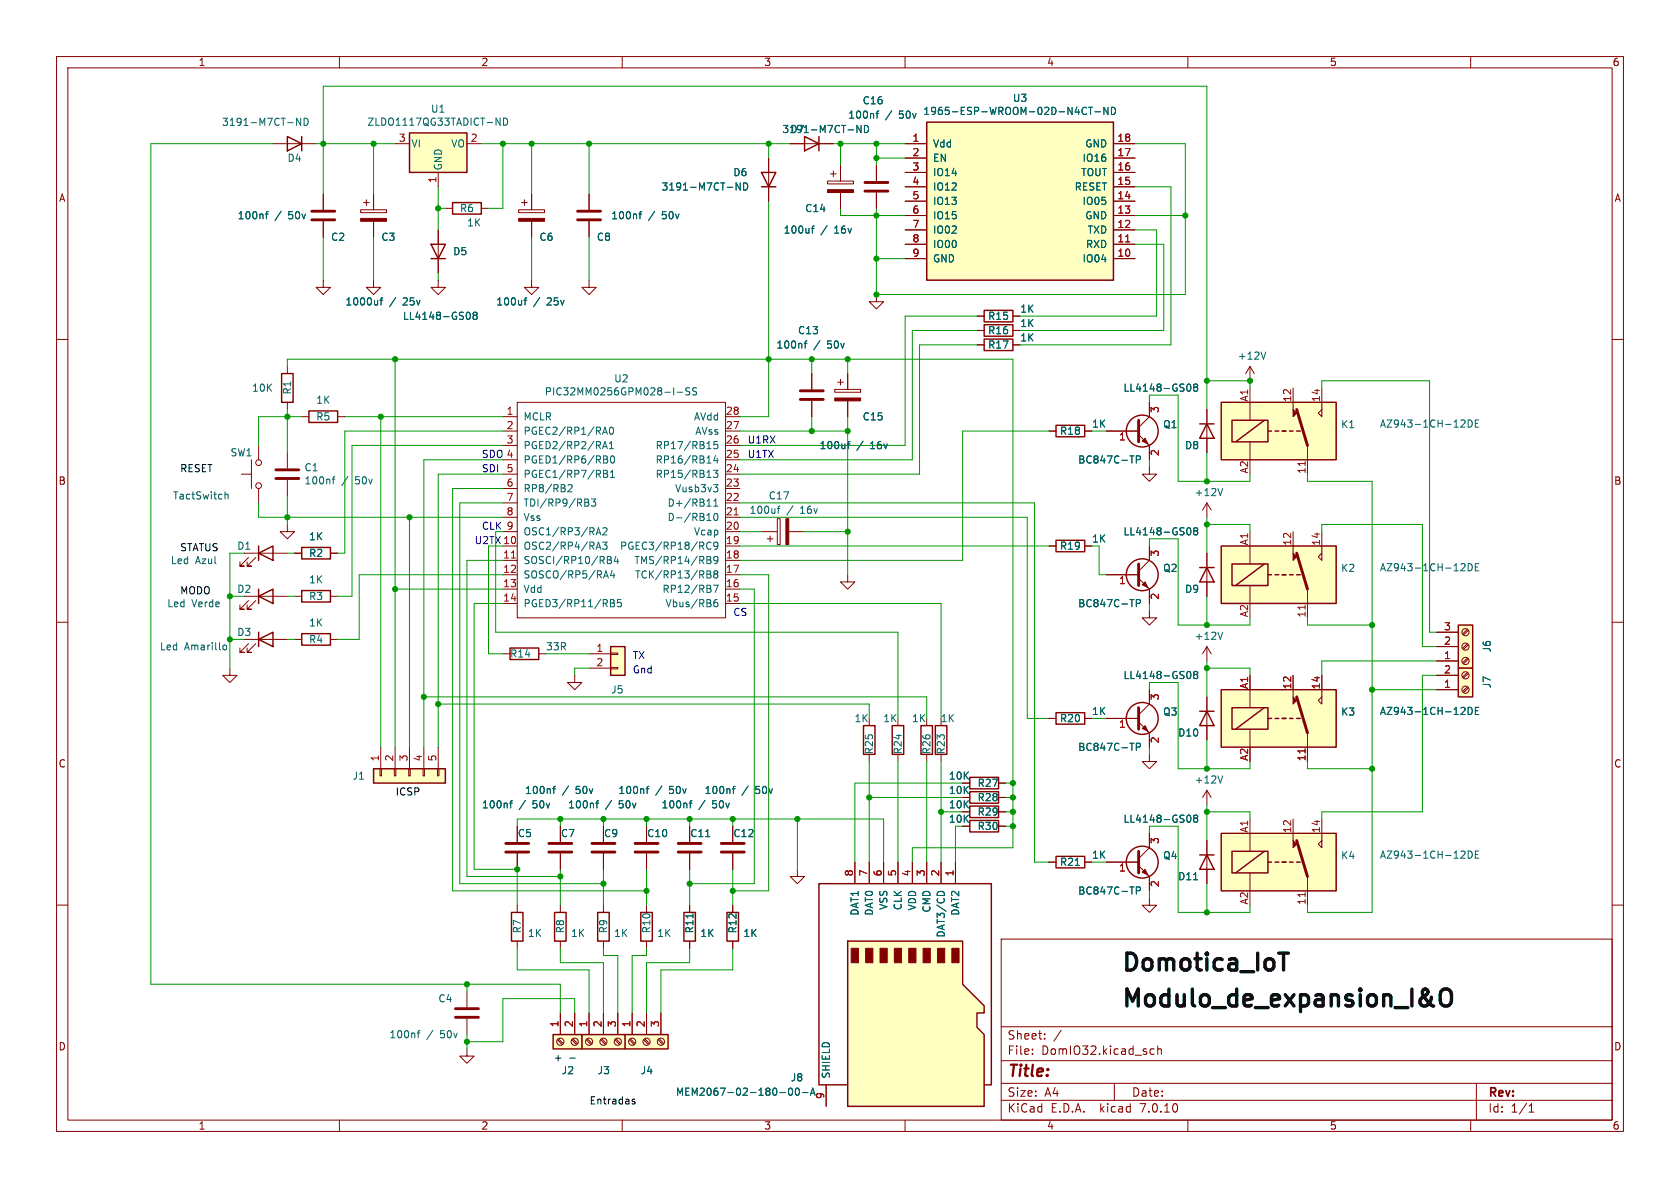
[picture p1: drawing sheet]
<svg xmlns="http://www.w3.org/2000/svg" width="297mm" height="210mm" viewBox="0 0 297 210" stroke-linecap="round" stroke-linejoin="round" font-family="sans-serif">
<g fill="none" stroke="#840000" stroke-width=".18">
<path d="M10 10h277v190h-277zM12 12h273v186h-273zM60 10v2M110 10v2M160 10v2M210 10v2M260 10v2M48.3 25.4h7.6M57.1 34.3v2.8M57.1 39.1v2.8M63.8 37.1h4.5v.5h-4.5zM64.3 35.8h1"/>
<path d="M64.8 35.3v1M66 34.3v2.8M66 39.1v2.8M69.8 25.4h2.6M77.5 30.5v2.5M78.7 36.8h1.3M82.5 25.4h2.6M85.1 36.8h1.3M91.7 37.1h4.6v.5h-4.6zM92.2 35.8h1M92.7 35.3v1M94 34.3v2.8"/>
<path d="M94 39.1v2.8M104.1 34.3v2.8M104.1 39.1v2.8M135.9 27.9v7.7M139.7 25.4h7.6M146.3 32h4.6v.5h-4.6zM146.8 30.7h1M147.3 30.2v1M148.6 29.2v2.8M148.6 34v2.8M154.9 29.2v2.8M154.9 34v2.8"/>
<path d="M160 25.4h3.8M160 38.1h3.8M160 35.6h3.8M160 33h3.8M160 30.5h3.8M160 27.9h3.8M196.8 25.4h3.9M196.8 38.1h3.9M196.8 35.6h3.9M196.8 33h3.9M196.8 30.5h3.9M196.8 27.9h3.9"/>
<path d="M10 60h2M57.1 49.5v1.3h1.3l-1.3 1.3-1.2-1.3h1.2M66 49.5v1.3h1.3l-1.3 1.3-1.2-1.3h1.2M77.5 49.5v1.3h1.2l-1.2 1.3-1.3-1.3h1.3M77.5 40.6v7.7M94 49.5v1.3h1.2l-1.2 1.3-1.3-1.3h1.3M104.1 49.5v1.3h1.3l-1.3 1.3-1.2-1.3h1.2M154.9 52.1v1.2h1.3l-1.3 1.3-1.2-1.3h1.2M160 45.7h3.8M160 43.2h3.8M160 40.6h3.8M172.7 55.9h1.3"/>
<path d="M172.7 58.4h1.3M179.1 55.9h1.2M179.1 58.4h1.2M196.8 45.7h3.9M196.8 43.2h3.9M196.8 40.6h3.9M285 60h2M45.7 78.7v2.6M50.8 64.8v1.2M50.8 71.1v1.3M53.3 73.7h1.3M59.7 73.7h1.3"/>
<path d="M88.9 76.2h2.5M88.9 73.7h2.5M88.9 78.7h2.5M91.4 71.1h36.9v38.1h-36.9zM128.3 76.2h2.5M128.3 73.7h2.5M128.3 78.7h2.5M143.5 66v2.8M143.5 70.9v2.8M147.6 68.8h4.5v.5h-4.5zM148.1 67.6h1M148.6 67.1v1"/>
<path d="M149.9 66v2.8M149.9 70.9v2.8M172.7 61h1.3M179.1 61h1.2M185.4 76.2h1.3M191.8 76.2h1.2M195.6 76.2h5.7M201.3 76.8l1.9 1.9v2.6M203.2 71.1v2.6l-1.9 1.9M213.4 72.4v7.6M221 64.8l-.8 1.2M221 64.8v2.5"/>
<path d="M221 68.6v5.7M221 78.1v3.2M221 64.8l.7 1.2M228.6 68.6v3.8M231.1 78.7v5.1M233.7 72.4v1.3l-.7-.7zM233.7 68.6v3.8M42.7 83.8h1.7M43.2 97.8h7.6M43.9 98.6l-1.5 1.5h.8h-.8v-.8M44.4 81.3v5.1M45.2 98.6l-1.5 1.5h.7h-.7v-.8"/>
<path d="M45.7 86.4v2.5M50.8 92.7v1.3h1.3l-1.3 1.3-1.3-1.3h1.3M50.8 80v2.8M50.8 84.8v2.8M52.1 97.8h1.2M58.4 97.8h1.3M88.9 96.5h2.5M88.9 83.8h2.5M88.9 99.1h2.5M88.9 94h2.5M88.9 91.4h2.5M88.9 88.9h2.5"/>
<path d="M88.9 86.4h2.5M88.9 81.3h2.5M128.3 96.5h2.5M128.3 83.8h2.5M128.3 99.1h2.5M128.3 94h2.5M128.3 91.4h2.5M128.3 88.9h2.5M128.3 86.4h2.5M128.3 81.3h2.5M134.6 94h2.8M135.6 95.3h1.1"/>
<path d="M136.1 94.7v1.1M137.4 91.7h.5v4.6h-.5zM139.4 94h2.8M185.4 96.5h1.3M191.8 96.5h1.2M203.2 82.6v1.2h1.3l-1.3 1.3-1.3-1.3h1.3M203.2 96.5v2.6l-1.9 1.9M213.4 88.9l-.8 1.3M213.4 88.9v2.5M213.4 97.8v7.6M213.4 88.9l.7 1.3M221 94v5.7"/>
<path d="M228.6 94v3.8M233.7 97.8v1.3l-.7-.7zM233.7 94v3.8M10 110h2M40.6 118.1v1.3h1.3l-1.3 1.3-1.2-1.3h1.2M43.2 105.4h7.6M43.2 113h7.6M43.9 113.8l-1.5 1.5h.8h-.8v-.7M43.9 106.2l-1.5 1.5h.8h-.8v-.8M45.2 113.8l-1.5 1.5h.7h-.7v-.7M45.2 106.2l-1.5 1.5h.7h-.7v-.8M52.1 105.4h1.2"/>
<path d="M52.1 113h1.2M58.4 105.4h1.3M58.4 113h1.3M88.9 101.6h2.5M88.9 115.6h1.3M88.9 104.1h2.5M88.9 106.7h2.5M95.2 115.6h1.3M128.3 101.6h2.5M128.3 104.1h2.5M128.3 106.7h2.5M195.6 101.6h5.7"/>
<path d="M201.3 102.2l1.9 1.9v2.6M203.2 108v1.2h1.3l-1.3 1.3-1.3-1.3h1.3M213.4 114.3v2.5M213.4 114.3l-.8 1.3M213.4 114.3l.7 1.3M221 103.5v3.2M221 119.4v5.7M228.6 119.4v3.8M231.1 104.1v5.1M233.7 119.4v3.8M254 116.8h3.8M254 114.3h3.8"/>
<path d="M254 111.8h3.8M254 119.4h3.8M259.4 111.3l-.9 .8M259.4 113.8l-.9 .8M259.4 116.3l-.9 .9M259.4 118.9l-.9 .8M259.6 111.4l-.9 .9M259.6 114l-.9 .8M259.6 116.5l-.9 .8M259.6 119l-.9 .9M285 110h2M170.2 138.4h1.2"/>
<path d="M176.5 138.4h1.3M185.4 127h1.3M191.8 127h1.2M195.6 127h5.7M201.3 127.6l1.9 1.9v2.6M203.2 133.4v1.2h1.3l-1.3 1.3-1.3-1.3h1.3M203.2 121.9v2.6l-1.9 1.9M213.4 123.2v7.6M213.4 139.7v2.5M213.4 139.7l-.8 1.3M213.4 139.7l.7 1.3M221 128.9v3.2"/>
<path d="M231.1 129.5v5.1M233.7 123.2v1.3l-.7-.7zM254 121.9h3.8M259.4 121.4l-.9 .9M259.6 121.6l-.9 .8M10 160h2M170.2 143.5h1.2M170.2 146.1h1.2M170.2 141h1.2M176.5 143.5h1.3M176.5 146.1h1.3M176.5 141h1.3"/>
<path d="M185.4 152.4h1.3M191.8 152.4h1.2M195.6 152.4h5.7M201.3 153l1.9 1.9v2.6M203.2 158.8v1.2h1.3l-1.3 1.3-1.3-1.3h1.3M203.2 147.3v2.6l-1.9 1.9M213.4 148.6v7.6M221 144.8v5.7M221 154.3v3.2M228.6 144.8v3.8M231.1 154.9v5.1M233 149.2l.7-.6v1.3z"/>
<path d="M233.7 144.8v3.8M285 160h2M82.5 175.3v2.8M177 166h108v32h-108zM60 198v2M82.5 185.4v1.3h1.3l-1.3 1.3-1.2-1.3h1.2M82.5 180.1v2.8M110 198v2M160 198v2M177 194.5h108M177 191.5h108M177 187.5h108"/>
<path d="M177 181.5h108M182.5 186.3v.1M182.5 185.5v.1M184.7 183.6v.1M184.7 182.8v.1M187.6 182.1l-1.3 2M197 191.5v3M203.5 186.3h.5M203.5 185.5h.5M204.7 185.5l.2-.1 .3 .1 .1 .9M204.7 184.9v1.5M210 198v2"/>
<path d="M260 198v2M261 191.5v6.5M270.3 196.6h.9M270.3 195.5l.4-.4v1.5"/>
<circle cx="45.7" cy="85.9" r=".51"/>
<circle cx="45.7" cy="81.8" r=".51"/>
<circle cx="259.1" cy="116.8" r=".63"/>
<circle cx="259.1" cy="119.4" r=".63"/>
<circle cx="259.1" cy="111.8" r=".63"/>
<circle cx="259.1" cy="114.3" r=".63"/>
<circle cx="259.1" cy="121.9" r=".63"/>
</g>
<g fill="none" stroke="#840000" stroke-width=".51">
<path d="M55.1 38.9h4.1M55.1 37.3h4.1M102.1 38.9h4.1M102.1 37.3h4.1M152.9 33.8h4.1M152.9 32.3h4.1M141.5 70.6h4M141.5 69.1h4M201.3 74.3v3.8M229.2 72.4l1.9 6.3M48.8 84.6h4M48.8 83.1h4"/>
<path d="M201.3 99.7v3.8M229.2 97.8l1.9 6.3M201.3 125.1v3.8M229.2 123.2l1.9 6.3M201.3 150.5v3.8M229.2 148.6l1.9 6.3M80.5 178.3h4.1M80.5 179.8h4.1"/>
</g>
<g fill="none" stroke="#006464" stroke-width=".18">
<path d="M155.4 19.6l-.3 .2v1.1M191.5 19h.3l.3 .1M192.4 19h.8M192.8 19v1.2M193.6 19.8h1M195.9 19v1.2l-.7-1.2v1.2M196.5 19a.64 .64 0 0 1 .7 .6 .64 .64 0 0 1-.7 .6zM46.9 37.8h.5M47.4 37.4l-.3 .2v1.1M53.2 20.9v1.3l-.8-1.3v1.3M53.8 20.9a.64 .64 0 0 1 .7 .6 .64 .64 0 0 1-.7 .7zM87.7 20.9l.7 1.2v-1.2"/>
<path d="M89 20.9a.64 .64 0 0 1 .8 .6 .64 .64 0 0 1-.8 .6zM113 37.8h.4M113.4 37.4l-.3 .2v1.1M130.9 32.3v1.3l-.8-1.3v1.3M131.5 32.3a.64 .64 0 0 1 .7 .7 .64 .64 0 0 1-.7 .6zM143.9 39.9l-.3 .2v1.1M152.2 22.2v1.2l-.7-1.2v1.2M152.8 22.2a.64 .64 0 0 1 .8 .6 .64 .64 0 0 1-.8 .6zM154.9 20.1h.5M192.1 20.1l-.3 .1h-.3M67.2 53.1h.5M67.7 52.6l-.3 .2v1.1"/>
<path d="M82.6 55.3l.1-.1a.68 .68 0 0 1 .5 .6 .68 .68 0 0 1-.5 .7l-.1-.1M83.9 55.7l-.3-.2 .3-.3h.2l.3 .2-.3 .3M83.9 55.7l-.3 .3 .1 .3 .2 .2 .3-.1 .2-.2v-.2l-.3-.3M83.9 55.7h.2M92.6 53.1h.5M93.1 52.6l-.3 .2v1.1M143.4 40.4h.5M106.5 76.8l.4-1.3 .5 1.3M106.5 79.3l.4-1.3 .5 1.3M106.6 76.4h.7M106.6 79h.7M107.7 78.4l.4-.4v1.3"/>
<path d="M107.7 79.3h.8M107.9 75.6l.1-.1a.68 .68 0 0 1 .5 .6 .68 .68 0 0 1-.5 .7l-.1-.1-.2-.4zM119.7 69.3h1M122 68.6l-.5-.1-.3 .3 .1 .3 .6 .2v.4l-.2 .1h-.5M123.2 68.6l-.5-.1-.2 .2v.3l.5 .3 .2 .3-.3 .2h-.5M125 79.3h.7M126.9 78h-.7v.7l.2-.2 .4 .1 .1 .2v.4l-.2 .1-.5-.1M142.2 60.7h.5M142.7 60.3l-.3 .2v1M149.8 78.5h.5M150.3 78l-.3 .2v1.1M210 68l.1-.1a.68 .68 0 0 1 .4 .6 .68 .68 0 0 1-.4 .7l-.1-.1"/>
<path d="M211.3 68.4l-.3-.2 .3-.3h.2l.2 .2-.2 .3M211.3 68.4l-.3 .3 .1 .3 .2 .2 .3-.1 .1-.2v-.3l-.2-.2M211.3 68.4h.2M223.8 62.2l-.4 1.3M258.5 74.2l.4 .1 .1 .3-.8 .9h.8M259.6 74.2a.64 .64 0 0 1 .7 .7 .64 .64 0 0 1-.7 .6zM260.8 74.8h.4M261.4 74.2h-.6v1.3h.6M39.8 86.9v1.3M39.8 87.5l.2-.1h.3v.8M58.7 84.7h.5M59.2 84.3l-.3 .2v1"/>
<path d="M100.4 85.8l.5-.1 .2 .3-.7 .9h.7M103.4 88.2l.6 .1v.3l-.2 .2M103.4 88.8h.4M103.8 88.8l.3 .3-.1 .3-.6 .1M104.5 88.2h.8l-.4 .5 .4 .1v.6l-.2 .1-.6-.1M105.4 97.1l.4-1.3 .4 1.3M105.4 94.6l.4-1.3 .4 1.3M105.5 96.7h.6M105.5 94.2h.6M106.5 95.8h.8l-.4 .5 .4 .1v.6l-.2 .1-.6-.1M106.6 93.4l.5-.1 .2 .4-.8 .9h.8M106.7 80.6l.6 .1 .1 .3-.3 .2"/>
<path d="M106.7 83.1h.4l.3 .3-.3 .3 .3 .2v.3l-.2 .2h-.5zM106.7 81.2h.4M106.7 83.7h.4M107.1 81.2l.3 .2v.3l-.7 .2M107.4 98.4h.4l.2 .2-.2 .4 .2 .1 .1 .3-.2 .2h-.5zM107.4 99h.4M107.9 84.4h.7M107.9 83.5l.4-.4v1.3M108 80.7l.2-.1a.68 .68 0 0 1 .5 .6 .68 .68 0 0 1-.5 .7l-.2-.2-.1-.3zM108.9 98.3l-.3 .9h.8M109.2 98.8v.8M125 96.8l.3 .3 .4-.1"/>
<path d="M125 98.4l.6 .1v.2l-.2 .3M125 99h.4M125 92h.7M125 89.5h.7M125 84.4h.7M125.2 90.9l.1-.2v1.3M125.4 99l.3 .2-.1 .3-.6 .1M125.7 96l-.4-.2-.3 .3M126.1 83.1h.8l-.4 .5 .4 .1v.6l-.2 .1-.6-.1M126.1 85.7h.8l-.4 .5M126.2 89.5h.7M126.2 88.6l.3-.4v1.3"/>
<path d="M126.3 90.9l.2-.2a.68 .68 0 0 1 .4 .7 .68 .68 0 0 1-.4 .6l-.2-.1-.1-.4zM126.5 80.5l-.3 .9h.8M126.7 86.2l.2 .2v.3l-.2 .2M126.8 81v.9M126.9 98.9l-.2 .3-.4-.1-.1-.2 .1-.5h.4l.2 .1a.84 .84 0 0 1-.4 1.1h-.2M126.9 96.4l-.2 .2h-.4l-.1-.2 .1-.5 .4-.1 .2 .2a.84 .84 0 0 1-.4 1.1h-.2M137.4 89.9h.5M137.9 89.5l-.3 .2v1M200.9 81.3l.6-.1 .1-.2v-.3l-.7-.1v1.3M210 93.4l.1-.1a.68 .68 0 0 1 .4 .6 .68 .68 0 0 1-.4 .7l-.1-.1M211.3 93.8l-.3-.2 .3-.3h.2l.2 .2-.2 .3M211.3 93.8l-.3 .3 .1 .3 .2 .2 .3-.1 .1-.2v-.3l-.2-.2"/>
<path d="M211.3 93.8h.2M216.2 86.4l-.5 1.2M258.5 99.6l.4 .1 .1 .3-.8 .9h.8M259.6 99.6a.64 .64 0 0 1 .7 .7 .64 .64 0 0 1-.7 .6zM261.4 99.6h-.6v1.3h.6M39.5 114.1l.3-.1 .3 .3-.1 .5-.2 .1-.3-.1M106.8 101.8h.6M107.1 100.9l.5 1.3M107.9 106h.4l.3 .2-.3 .4 .3 .1v.3l-.2 .3h-.5zM107.9 106.6h.4M108.2 100.8l-.3 1h.8M108.5 101.3v.9"/>
<path d="M109.8 106h-.6l-.1 .6 .2-.1h.4l.2 .2-.1 .4-.2 .2-.5-.2M125 100.9l.6 .1v.3l-.2 .2M125 101.5h.4M125.4 101.5l.3 .3-.1 .3-.6 .1M126.1 103.4h.9l-.6 1.3M126.4 101.5l-.2 .2v.4l.2 .1 .4-.1 .1-.2v-.2l-.2-.2M126.4 101.5l-.2-.3 .2-.3h.3l.2 .3-.2 .3M126.4 101.5h.3M126.8 106l-.4 .1a.86 .86 0 0 0 0 1.2l.5-.2v-.4l-.2-.2h-.4l-.1 .2M200.9 106.7l.6-.1 .1-.2v-.3l-.7-.1v1.3M210 118.8l.1-.1a.68 .68 0 0 1 .4 .6 .68 .68 0 0 1-.4 .7l-.1-.1M211.3 119.2l-.3-.2 .3-.3h.2l.2 .2-.2 .3"/>
<path d="M211.3 119.2l-.3 .3 .1 .3 .2 .2 .3-.1 .1-.2v-.3l-.2-.2M211.3 119.2h.2M216.2 111.8l-.5 1.2M260.8 100.2h.4M200.9 132.1l.6-.1 .1-.2v-.3l-.7-.1v1.3M216.2 137.2l-.5 1.2M258.5 125l.4 .1 .1 .3-.8 .9h.8M259.6 125a.64 .64 0 0 1 .7 .7 .64 .64 0 0 1-.7 .6zM260.8 125.6h.4M261.4 125h-.6v1.3h.6M190.1 153h.7M200.9 157.5l.6-.1 .1-.2v-.3l-.7-.1v1.3"/>
<path d="M210 144.2l.1-.1a.68 .68 0 0 1 .4 .6 .68 .68 0 0 1-.4 .7l-.1-.1M211 155.5h.7M211.3 144.6l-.3-.2 .3-.3h.2l.2 .2-.2 .3M211.3 144.6l-.3 .3 .1 .3 .2 .2 .3-.1 .1-.2v-.3l-.2-.2M211.3 144.6h.2M258.5 150.4l.4 .1 .1 .3-.8 .9h.8M259.6 150.4a.64 .64 0 0 1 .7 .7 .64 .64 0 0 1-.7 .6zM260.8 151h.4M261.4 150.4h-.6v1.3h.6M73.8 182.6h.4M74.2 182.2l-.3 .2v1.1"/>
</g>
<g fill="none" stroke="#840000" stroke-width=".25">
<path d="M50.8 24.1l2.5 1.3-2.5 1.3zM53.3 24.1v2.6M72.4 23.5h10.1v7h-10.1zM80 35.8h5.1v2h-5.1zM134.6 30.5h2.6l-1.3 2.5zM134.6 33h2.6M142.2 24.1l2.6 1.3-2.6 1.3zM144.8 24.1v2.6M163.8 21.6h33v27.9h-33zM76.2 43.2h2.5l-1.2 2.5zM76.2 45.7h2.5M174 54.9h5.1v2h-5.1z"/>
<path d="M174 57.4h5.1v2h-5.1zM174 59.9h5.1v2.1h-5.1zM49.8 66h2v5.1h-2zM54.6 72.6h5.1v2.1h-5.1zM186.7 75.2h5.1v2h-5.1zM212.1 74.9h2.5M213.4 74.9l1.2 2.6h-2.5zM215.9 71.1h20.3v10.2h-20.3zM217.8 74.3h6.4v3.8h-6.4zM223.5 74.3l-5.1 3.8M224.2 76.2h.6M225.4 76.2h.7"/>
<path d="M226.7 76.2h.6M228 76.2h.6M229.2 76.2h.7M45.7 97.8l2.6-1.3v2.6zM45.7 96.5v2.6M53.3 96.8h5.1v2h-5.1zM186.7 95.5h5.1v2h-5.1zM215.9 96.5h20.3v10.2h-20.3zM217.8 99.7h6.4v3.8h-6.4zM223.5 99.7l-5.1 3.8M45.7 113l2.6-1.2v2.5zM45.7 105.4l2.6-1.3v2.6z"/>
<path d="M45.7 104.1v2.6M45.7 111.8v2.5M53.3 104.4h5.1v2h-5.1zM53.3 112h5.1v2h-5.1zM90.2 114.6h5v2h-5zM212.1 100.3h2.5M213.4 100.3l1.2 2.6h-2.5zM224.2 101.6h.6M225.4 101.6h.7M226.7 101.6h.6M228 101.6h.6M229.2 101.6h.7"/>
<path d="M257.8 110.5h2.5v7.6h-2.5zM257.8 118.1h2.5v5.1h-2.5zM171.4 137.4h5.1v2h-5.1zM171.4 140h5.1v2h-5.1zM186.7 126h5.1v2h-5.1zM212.1 125.7h2.5M213.4 125.7l1.2 2.6h-2.5zM215.9 121.9h20.3v10.2h-20.3zM217.8 125.1h6.4v3.8h-6.4zM223.5 125.1l-5.1 3.8M224.2 127h.6M225.4 127h.7"/>
<path d="M226.7 127h.6M228 127h.6M229.2 127h.7M171.4 142.5h5.1v2h-5.1zM171.4 145h5.1v2.1h-5.1zM186.7 151.4h5.1v2h-5.1zM212.1 151.1h2.5M213.4 151.1l1.2 2.6h-2.5zM215.9 147.3h20.3v10.2h-20.3zM217.8 150.5h6.4v3.8h-6.4zM223.5 150.5l-5.1 3.8M224.2 152.4h.6"/>
<path d="M225.4 152.4h.7M226.7 152.4h.6M228 152.4h.6M229.2 152.4h.7"/>
<circle cx="201.9" cy="76.2" r="2.82"/>
<circle cx="201.9" cy="101.6" r="2.82"/>
<circle cx="201.9" cy="127" r="2.82"/>
<circle cx="201.9" cy="152.4" r="2.82"/>
</g>
<g fill="#ffffc2" stroke="#ffffc2" stroke-width=".18">
<path d="M163.8 21.6h33v27.9h-33z"/>
<path d="M215.9 147.3h20.3v10.2h-20.3z"/>
<path d="M215.9 121.9h20.3v10.2h-20.3z"/>
<path d="M257.8 110.5h2.5v7.6h-2.5z"/>
<path d="M257.8 118.1h2.5v5.1h-2.5z"/>
<path d="M215.9 96.5h20.3v10.2h-20.3z"/>
<path d="M215.9 71.1h20.3v10.2h-20.3z"/>
<path d="M72.4 23.5h10.1v7h-10.1z"/>
</g>
<path d="M199 42.8h.7M90.4 98.6h.7M129.8 91h.7M230.7 81.6v.7M230.7 107v.7M230.7 132.4v.7M230.7 157.8v.7" fill="none" stroke="#a90000" stroke-width=".18"/>
<g fill="#840000" stroke="#840000" stroke-width=".18">
<path d="M201.9 103.4l.5-.5 .5 1z"/>
<path d="M228.6 148.6l.6 .6-.6 .7z"/>
<path d="M201.9 78l.5-.5 .5 1z"/>
<path d="M228.6 123.2l.6 .6-.6 .7z"/>
<path d="M201.9 154.2l.5-.5 .5 1z"/>
<path d="M228.6 97.8l.6 .6-.6 .7z"/>
<path d="M228.6 72.4l.6 .6-.6 .7z"/>
<path d="M146.3 33.5h4.6v.5h-4.6z"/>
<path d="M202.4 128.3l.5 1-1-.5z"/>
<path d="M147.6 70.4h4.5v.5h-4.5z"/>
<path d="M63.8 38.6h4.5v.5h-4.5z"/>
<path d="M138.9 91.7h.5v4.6h-.5z"/>
<path d="M91.7 38.6h4.6v.5h-4.6z"/>
</g>
<path d="M149.9 166.4h20.3v7.6l3.8 3.8v1.3h-1.3v2.5l1.3 1.3v12.7h-24.1z" fill="#ffffc2"/>
<g fill="#840000" stroke="#840000" stroke-width=".18">
<path d="M150.5 167.6h1.3v2.6h-1.3z"/>
<path d="M153 167.6h1.3v2.6h-1.3z"/>
<path d="M155.6 167.6h1.2v2.6h-1.2z"/>
<path d="M158.1 167.6h1.3v2.6h-1.3z"/>
<path d="M160.7 167.6h1.2v2.6h-1.2z"/>
<path d="M163.2 167.6h1.3v2.6h-1.3z"/>
<path d="M165.7 167.6h1.3v2.6h-1.3z"/>
<path d="M168.3 167.6h1.2v2.6h-1.2z"/>
</g>
<g fill="none" stroke="#840000" stroke-width=".25">
<path d="M107.9 114.3h2.6v5.1h-2.6zM66 135.9h12.7v2.5h-12.7zM152.7 128.3h2v5.1h-2zM157.7 128.3h2.1v5.1h-2.1zM162.8 128.3h2v5.1h-2zM165.4 128.3h2v5.1h-2zM90.4 161.3h2.1v5.1h-2.1zM98 161.3h2.1v5.1h-2.1zM105.7 161.3h2v5.1h-2zM113.3 161.3h2v5.1h-2zM120.9 161.3h2v5.1h-2zM128.5 161.3h2.1v5.1h-2.1z"/>
<path d="M149.9 166.4h20.3v7.6l3.8 3.8v1.3h-1.3v2.5l1.3 1.3v12.7h-24.1zM97.8 182.9h5.1v2.5h-5.1zM102.9 182.9h7.6v2.5h-7.6zM110.5 182.9h7.6v2.5h-7.6zM149.9 191.8h-5.1v-35.6h30.5v35.6h-1.3"/>
</g>
<g fill="none" stroke="#840000" stroke-width=".18">
<path d="M57.1 34.3v2.8M57.1 39.1v2.8M66 34.3v2.8M66 39.1v2.8M94 34.3v2.8M94 39.1v2.8M104.1 34.3v2.8M104.1 39.1v2.8M135.9 27.9v2.6M135.9 33v2.6M139.7 25.4h2.5M144.8 25.4h2.5"/>
<path d="M148.6 29.2v2.8M148.6 34v2.8M154.9 29.2v2.8M154.9 34v2.8M160 25.4h3.8M160 38.1h3.8M160 35.6h3.8M160 33h3.8M160 30.5h3.8M160 27.9h3.8M196.8 25.4h3.9M196.8 38.1h3.9"/>
<path d="M196.8 35.6h3.9M196.8 33h3.9M196.8 30.5h3.9M196.8 27.9h3.9M77.5 40.6v2.6M77.5 45.7v2.6M160 45.7h3.8M160 43.2h3.8M160 40.6h3.8M172.7 58.4h1.3M172.7 55.9h1.3M179.1 58.4h1.2"/>
<path d="M179.1 55.9h1.2M196.8 45.7h3.9M196.8 43.2h3.9M196.8 40.6h3.9M143.5 66v2.8M143.5 70.9v2.8M149.9 66v2.8M149.9 70.9v2.8M172.7 61h1.3M179.1 61h1.2M185.4 76.2h1.3M191.8 76.2h1.2"/>
<path d="M195.6 76.2h5.7M203.2 71.1v2.6M203.2 78.7v2.6M213.4 72.4v2.5M213.4 77.5v2.5M52.1 97.8h1.2M58.4 97.8h1.3M185.4 96.5h1.3M191.8 96.5h1.2M203.2 96.5v2.6M213.4 97.8v2.5M101.6 119.4v1.3h1.3l-1.3 1.2-1.3-1.2h1.3"/>
<path d="M104.1 115.6h3.8M104.1 118.1h3.8M107.9 118h1.3v.2h-1.3zM107.9 115.4h1.3v.3h-1.3zM149.9 101.6v1.3h1.2l-1.2 1.2-1.3-1.2h1.3M195.6 101.6h5.7M203.2 104.1v2.6M213.4 102.9v2.5M221 119.4v2.5M228.6 119.4v2.5M233.7 119.4v2.5M254 116.8h3.8"/>
<path d="M254 114.3h3.8M254 111.8h3.8M254 119.4h3.8M67.2 135.9h.2v1.3h-.2zM67.3 132.1v3.8M69.7 135.9h.3v1.3h-.3zM69.8 132.1v3.8M72.3 135.9h.2v1.3h-.2zM72.4 132.1v3.8M74.8 135.9h.3v1.3h-.3zM74.9 132.1v3.8M77.3 135.9h.3v1.3h-.3z"/>
<path d="M77.5 132.1v3.8M153.7 133.4v1.2M158.7 133.4v1.2M163.8 133.4v1.2M166.4 133.4v1.2M170.2 138.4h1.2M176.5 138.4h1.3M185.4 127h1.3M191.8 127h1.2M195.6 127h5.7M203.2 121.9v2.6M203.2 129.5v2.6"/>
<path d="M213.4 123.2v2.5M213.4 128.3v2.5M231.1 132.1v2.5M254 121.9h3.8M91.4 146.1v2.7M91.4 150.9v2.8M99.1 146.1v2.7M99.1 150.9v2.8M106.7 146.1v2.7M106.7 150.9v2.8M114.3 146.1v2.7M114.3 150.9v2.8"/>
<path d="M121.9 146.1v2.7M121.9 150.9v2.8M129.5 146.1v2.7M129.5 150.9v2.8M141 153.7v1.2h1.2l-1.2 1.3-1.3-1.3h1.3M151.1 152.4v3.8M153.7 152.4v3.8M156.2 152.4v3.8M158.7 152.4v3.8M161.3 152.4v3.8M163.8 152.4v3.8M166.4 152.4v3.8"/>
<path d="M168.9 152.4v3.8M170.2 146.1h1.2M170.2 141h1.2M170.2 143.5h1.2M176.5 146.1h1.3M176.5 141h1.3M176.5 143.5h1.3M185.4 152.4h1.3M191.8 152.4h1.2M195.6 152.4h5.7M203.2 147.3v2.6M203.2 154.9v2.6"/>
<path d="M213.4 148.6v2.5M213.4 153.7v2.5M91.4 160v1.3M91.4 166.4v1.2M99.1 160v1.3M99.1 166.4v1.2M99.1 179.1v3.8M101.6 179.1v3.8M104.1 179.1v3.8M106.7 160v1.3M106.7 166.4v1.2M106.7 179.1v3.8"/>
<path d="M109.2 179.1v3.8M111.8 179.1v3.8M114.3 160v1.3M114.3 166.4v1.2M114.3 179.1v3.8M116.8 179.1v3.8M121.9 160v1.3M121.9 166.4v1.2M129.5 160v1.3M129.5 166.4v1.2M98.6 183.8l.8 .9M98.7 183.6l.9 .9"/>
<path d="M101.1 183.8l.8 .9M101.3 183.6l.8 .9M103.6 183.8l.9 .9M103.8 183.6l.8 .9M106.2 183.8l.8 .9M106.3 183.6l.9 .9M108.7 183.8l.9 .9M108.9 183.6l.8 .9M111.3 183.8l.8 .9M111.4 183.6l.9 .9M113.8 183.8l.8 .9M114 183.6l.8 .9"/>
<path d="M116.3 183.8l.9 .9M116.5 183.6l.8 .9M146 191.8v3.8"/>
<circle cx="99.1" cy="184.1" r=".63"/>
<circle cx="101.6" cy="184.1" r=".63"/>
<circle cx="104.1" cy="184.1" r=".63"/>
<circle cx="106.7" cy="184.1" r=".63"/>
<circle cx="109.2" cy="184.1" r=".63"/>
<circle cx="111.8" cy="184.1" r=".63"/>
<circle cx="114.3" cy="184.1" r=".63"/>
<circle cx="116.8" cy="184.1" r=".63"/>
</g>
<g fill="none" stroke="#006464" stroke-width=".18">
<path d="M155.4 19.6l-.3 .2v1.1M191.5 19h.3l.3 .1M192.4 19h.8M192.8 19v1.2M193.6 19.8h1M195.9 19v1.2l-.7-1.2v1.2M196.5 19a.64 .64 0 0 1 .7 .6 .64 .64 0 0 1-.7 .6zM46.9 37.8h.5M47.4 37.4l-.3 .2v1.1M113 37.8h.4M113.4 37.4l-.3 .2v1.1M130.9 32.3v1.3l-.8-1.3v1.3"/>
<path d="M131.5 32.3a.64 .64 0 0 1 .7 .7 .64 .64 0 0 1-.7 .6zM143.9 39.9l-.3 .2v1.1M152.2 22.2v1.2l-.7-1.2v1.2M152.8 22.2a.64 .64 0 0 1 .8 .6 .64 .64 0 0 1-.8 .6zM154.9 20.1h.5M192.1 20.1l-.3 .1h-.3M67.2 53.1h.5M67.7 52.6l-.3 .2v1.1M82.6 55.3l.1-.1a.68 .68 0 0 1 .5 .6 .68 .68 0 0 1-.5 .7l-.1-.1M83.9 55.7l-.3-.2 .3-.3h.2l.3 .2-.3 .3M83.9 55.7l-.3 .3 .1 .3 .2 .2 .3-.1 .2-.2v-.2l-.3-.3M83.9 55.7h.2"/>
<path d="M92.6 53.1h.5M93.1 52.6l-.3 .2v1.1M143.4 40.4h.5M142.2 60.7h.5M142.7 60.3l-.3 .2v1M149.8 78.5h.5M150.3 78l-.3 .2v1.1M210 68l.1-.1a.68 .68 0 0 1 .4 .6 .68 .68 0 0 1-.4 .7l-.1-.1M211.3 68.4l-.3-.2 .3-.3h.2l.2 .2-.2 .3M211.3 68.4l-.3 .3 .1 .3 .2 .2 .3-.1 .1-.2v-.3l-.2-.2M211.3 68.4h.2M200.9 81.3l.6-.1 .1-.2v-.3l-.7-.1v1.3"/>
<path d="M210 93.4l.1-.1a.68 .68 0 0 1 .4 .6 .68 .68 0 0 1-.4 .7l-.1-.1M211.3 93.8l-.3-.2 .3-.3h.2l.2 .2-.2 .3M211.3 93.8l-.3 .3 .1 .3 .2 .2 .3-.1 .1-.2v-.3l-.2-.2M211.3 93.8h.2M200.9 106.7l.6-.1 .1-.2v-.3l-.7-.1v1.3M210 118.8l.1-.1a.68 .68 0 0 1 .4 .6 .68 .68 0 0 1-.4 .7l-.1-.1M211.3 119.2l-.3-.2 .3-.3h.2l.2 .2-.2 .3M211.3 119.2l-.3 .3 .1 .3 .2 .2 .3-.1 .1-.2v-.3l-.2-.2M211.3 119.2h.2M97.7 139.4h.5M98.2 139l-.3 .2v1.1M114.2 139.4h.5"/>
<path d="M114.7 139l-.3 .2v1.1M129.5 139.4h.5M130 139l-.3 .2v1.1M200.9 132.1l.6-.1 .1-.2v-.3l-.7-.1v1.3M258.5 125l.4 .1 .1 .3-.8 .9h.8M259.6 125a.64 .64 0 0 1 .7 .7 .64 .64 0 0 1-.7 .6zM260.8 125.6h.4M261.4 125h-.6v1.3h.6M90.1 142h.5M90.6 141.5l-.3 .2v1.1M105.3 142h.5M105.8 141.5l-.3 .2v1.1"/>
<path d="M121.8 142h.5M122.3 141.5l-.3 .2v1.1M124.8 147.9h.7M165.7 157.8l.5-.2 .7 .2M190.1 153h.7M200.9 157.5l.6-.1 .1-.2v-.3l-.7-.1v1.3M210 144.2l.1-.1a.68 .68 0 0 1 .4 .6 .68 .68 0 0 1-.4 .7l-.1-.1M211 155.5h.7M211.3 144.6l-.3-.2 .3-.3h.2l.2 .2-.2 .3M211.3 144.6l-.3 .3 .1 .3 .2 .2 .3-.1 .1-.2v-.3l-.2-.2M211.3 144.6h.2M122.5 161.5v.8"/>
<path d="M137.9 193.1h.9M139.6 192.4l.1-.1a.68 .68 0 0 1 .4 .7 .68 .68 0 0 1-.4 .6 .84 .84 0 0 1-.1-1.2zM140.8 192.4l.1-.1a.68 .68 0 0 1 .4 .7 .68 .68 0 0 1-.4 .6 .84 .84 0 0 1-.1-1.2zM141.9 193.1h.9M143.3 193.6l.4-1.3 .4 1.3M143.4 193.3h.6"/>
</g>
<g fill="#ffffc2" stroke="#ffffc2" stroke-width=".18">
<path d="M110.5 182.9h7.6v2.5h-7.6z"/>
<path d="M102.9 182.9h7.6v2.5h-7.6z"/>
<path d="M97.8 182.9h5.1v2.5h-5.1z"/>
<path d="M107.9 114.3h2.6v5.1h-2.6z"/>
<path d="M66 135.9h12.7v2.5h-12.7z"/>
</g>
<path d="M89.4 150.6h4.1M89.4 149.1h4.1M97 150.6h4.1M97 149.1h4.1M104.6 150.6h4.1M104.6 149.1h4.1M112.3 150.6h4M112.3 149.1h4M119.9 150.6h4.1M119.9 149.1h4.1M127.5 150.6h4.1M127.5 149.1h4.1" fill="none" stroke="#840000" stroke-width=".51"/>
<path d="M226.1 168.5h1.7M254.7 175.3a1.01 1.01 0 0 1 1.2-.5 1.01 1.01 0 0 1 .7 1v1a1 1 0 0 1-1 1.1 1 1 0 0 1-1-1.1v-1z" fill="none" stroke="#0f0f0f" stroke-width=".6"/>
<path d="M100.7 187.1h1M111.7 194.6l.6 .3-.2 .3-.4-.1M112.2 194.4l-.3-.1-.2 .2" fill="none" stroke="#0f0f0f" stroke-width=".18"/>
<g fill="none" stroke="#009600" stroke-width=".18">
<path d="M48.3 25.4h-21.6v148.6h72.4v5.1M55.9 25.4h13.9M57.1 34.3v-19.1h156.3v57.2M66 25.4v8.9M77.5 33v7.6M77.5 36.8h1.2M85.1 25.4h54.6M88.9 25.4v11.4h-2.5M94 25.4v8.9M104.1 25.4v8.9M135.9 25.4v2.5M135.9 35.6v38.1h-5.1"/>
<path d="M147.3 25.4h12.7M148.6 25.4v3.8M148.6 36.8v1.3h11.4M154.9 27.9h5.1M154.9 25.4v3.8M200.7 25.4h8.8v26.7h-54.6v-15.3M200.7 33h6.3v28h-26.7M200.7 38.1h8.8M57.1 41.9v7.6M66 41.9v7.6M77.5 48.3v1.2M94 41.9v7.6"/>
<path d="M104.1 41.9v7.6M154.9 45.7h5.1M172.7 55.9h-12.7v22.8h-29.2M172.7 58.4h-11.4v22.9h-30.5M200.7 43.2h5v15.2h-25.4M200.7 40.6h3.8v15.3h-24.2M50.8 64.8v-1.3h128.3v86.4h-17.8v2.5M50.8 72.4v7.6M53.3 73.7h-7.6v5M61 73.7h27.9M67.3 73.7v58.4M69.8 63.5v68.6"/>
<path d="M88.9 78.7h-26.7v26.7h-2.5M88.9 76.2h-27.9v21.6h-1.3M130.8 76.2h19.1M143.5 63.5v2.5M143.5 73.7v2.5M149.9 63.5v2.5M149.9 73.7v27.9M172.7 61h-10.1v22.8h-31.8M185.4 76.2h-15.2v22.9h-39.4M203.2 71.1v-1.2h5.1v15.2h12.7v-1.3M213.4 67.3h7.6v1.3M233.7 68.6v-1.3h19v44.5h1.3"/>
<path d="M43.2 97.8h-2.6v20.3M45.7 88.9v2.5h43.2M50.8 97.8h1.3M50.8 87.6v5.1M72.4 91.4v40.7M86.4 96.5v19.1h2.5M87.6 94v17.8h71.1v15.2M88.9 83.8h-11.4v48.3M88.9 99.1h-6.4v55.8h16.6M88.9 81.3h-14v50.8M88.9 88.9h-7.6v67.3h25.4M88.9 86.4h-8.9v71.1h34.3"/>
<path d="M130.8 91.4h50.8v35.6h3.8M130.8 88.9h52.1v63.5h2.5M130.8 94h3.8M130.8 96.5h54.6M142.2 94h7.7M194.3 96.5v5.1h1.3M203.2 96.5v-1.2h5.1v15.2h12.7v-1.3M203.2 81.3v1.3M213.4 92.7h7.6v1.3M213.4 80v5.1M213.4 91.4v6.4M231.1 83.8v1.3h11.5v76.2h-11.5v-1.3"/>
<path d="M233.7 94v-1.3h17.8v21.6h2.5M40.6 113h2.6M40.6 105.4h2.6M50.8 113h1.3M50.8 105.4h1.3M69.8 104.1h19.1M88.9 101.6h-25.4v11.4h-3.8M88.9 106.7h-5.1v47h7.6v6.3M96.5 115.6h7.6M104.1 118.1h-2.5v1.3M130.8 101.6h5.1v55.9h-6.4M130.8 106.7h35.6v20.3"/>
<path d="M130.8 104.1h2.5v52.1h-11.4M203.2 106.7v1.3M213.4 118.1h7.6v1.3M213.4 105.4v5.1M213.4 116.8v6.4M231.1 109.2v1.3h11.5M254 116.8h-20.3v2.6M254 119.4h-2.5v24.1h-17.8v1.3M74.9 123.2h88.9v3.8M77.5 124.5h76.2v2.5M153.7 134.6v17.8M158.7 134.6v17.8"/>
<path d="M163.8 134.6v17.8M166.4 134.6v17.8M170.2 138.4h-19.1v14M177.8 138.4h1.3M203.2 121.9v-1.2h5.1v15.2h12.7v-1.3M203.2 132.1v1.3M213.4 130.8v5.1M231.1 134.6v1.3h11.5M242.6 121.9h11.4M91.4 146.1v-1.3h64.8v7.6M99.1 144.8v1.3M99.1 153.7v6.3"/>
<path d="M106.7 144.8v1.3M106.7 153.7v6.3M114.3 144.8v1.3M114.3 153.7v6.3M121.9 144.8v1.3M121.9 153.7v6.3M129.5 144.8v1.3M129.5 153.7v6.3M141 144.8v8.9M153.7 141h16.5M166.4 143.5h3.8M168.9 146.1v6.3"/>
<path d="M177.8 146.1h1.3M177.8 143.5h1.3M177.8 141h1.3M203.2 147.3v-1.2h5.1v15.2h12.7v-1.3M203.2 157.5v1.3M213.4 143.5h7.6v1.3M213.4 142.2v6.4M213.4 156.2v5.1M82.5 174v1.3M91.4 167.6v3.9h12.7v7.6M99.1 167.6v2.6h7.6v8.9M101.6 179.1v-2.6h-12.7v7.7h-6.4"/>
<path d="M106.7 167.6v1.3h2.5v10.2M114.3 167.6v1.3h-2.5v10.2M121.9 167.6v2.6h-7.6v8.9M129.5 167.6v3.9h-12.7v7.6M82.5 182.9v2.5"/>
</g>
<path d="M199 42.8h.7M230.7 132.4v.7" fill="none" stroke="#a90000" stroke-width=".18"/>
<g fill="#009600" stroke="#009600" stroke-width=".18">
<circle cx="221" cy="67.3" r=".46"/>
<circle cx="213.4" cy="67.3" r=".46"/>
<circle cx="213.4" cy="92.7" r=".46"/>
<circle cx="213.4" cy="85.1" r=".46"/>
<circle cx="213.4" cy="118.1" r=".46"/>
<circle cx="213.4" cy="110.5" r=".46"/>
<circle cx="149.9" cy="63.5" r=".46"/>
<circle cx="135.9" cy="63.5" r=".46"/>
<circle cx="143.5" cy="63.5" r=".46"/>
<circle cx="179.1" cy="143.5" r=".46"/>
<circle cx="166.4" cy="143.5" r=".46"/>
<circle cx="179.1" cy="138.4" r=".46"/>
<circle cx="179.1" cy="141" r=".46"/>
<circle cx="149.9" cy="76.2" r=".46"/>
<circle cx="143.5" cy="76.2" r=".46"/>
<circle cx="153.7" cy="141" r=".46"/>
<circle cx="213.4" cy="143.5" r=".46"/>
<circle cx="213.4" cy="135.9" r=".46"/>
<circle cx="213.4" cy="161.3" r=".46"/>
<circle cx="104.1" cy="25.4" r=".46"/>
<circle cx="148.6" cy="25.4" r=".46"/>
<circle cx="135.9" cy="25.4" r=".46"/>
<circle cx="154.9" cy="27.9" r=".46"/>
<circle cx="154.9" cy="25.4" r=".46"/>
<circle cx="154.9" cy="52.1" r=".46"/>
<circle cx="154.9" cy="38.1" r=".46"/>
<circle cx="154.9" cy="45.7" r=".46"/>
<circle cx="209.5" cy="38.1" r=".46"/>
<circle cx="242.6" cy="110.5" r=".46"/>
<circle cx="242.6" cy="135.9" r=".46"/>
<circle cx="242.6" cy="121.9" r=".46"/>
<circle cx="179.1" cy="146.1" r=".46"/>
<circle cx="50.8" cy="91.4" r=".46"/>
<circle cx="66" cy="25.4" r=".46"/>
<circle cx="50.8" cy="73.7" r=".46"/>
<circle cx="57.1" cy="25.4" r=".46"/>
<circle cx="40.6" cy="113" r=".46"/>
<circle cx="77.5" cy="124.5" r=".46"/>
<circle cx="74.9" cy="123.2" r=".46"/>
<circle cx="77.5" cy="36.8" r=".46"/>
<circle cx="40.6" cy="105.4" r=".46"/>
<circle cx="67.3" cy="73.7" r=".46"/>
<circle cx="69.8" cy="63.5" r=".46"/>
<circle cx="72.4" cy="91.4" r=".46"/>
<circle cx="69.8" cy="104.1" r=".46"/>
<circle cx="88.9" cy="25.4" r=".46"/>
<circle cx="149.9" cy="94" r=".46"/>
<circle cx="94" cy="25.4" r=".46"/>
<circle cx="114.3" cy="144.8" r=".46"/>
<circle cx="121.9" cy="144.8" r=".46"/>
<circle cx="114.3" cy="157.5" r=".46"/>
<circle cx="121.9" cy="156.2" r=".46"/>
<circle cx="106.7" cy="156.2" r=".46"/>
<circle cx="99.1" cy="154.9" r=".46"/>
<circle cx="129.5" cy="157.5" r=".46"/>
<circle cx="106.7" cy="144.8" r=".46"/>
<circle cx="129.5" cy="144.8" r=".46"/>
<circle cx="141" cy="144.8" r=".46"/>
<circle cx="99.1" cy="144.8" r=".46"/>
<circle cx="91.4" cy="153.7" r=".46"/>
<circle cx="82.5" cy="174" r=".46"/>
<circle cx="82.5" cy="184.2" r=".46"/>
</g>
<g font-size="4.2" fill="#0f0f0f">
<text x="198.1" y="171.9">Domotica_IoT</text>
<text x="198.1" y="178.2">Modulo_de_expansion_I&amp;O</text>
</g>
<text font-size="2.8" fill="#840000" x="178" y="190.9">Title:</text>
<g font-size="2.1" fill="#840000">
<text x="178" y="184">Sheet:</text>
<text x="178" y="186.7">File:</text>
<text x="184.1" y="186.7">DomIO32.kicad_sch</text>
<text x="178" y="196.9">KiCad</text>
<text x="178" y="194.1">Size:</text>
<text x="184.7" y="194.1">A4</text>
<text x="185.7" y="196.9">E.D.A.</text>
<text x="194.6" y="196.9">kicad</text>
<text x="200" y="194.1">Date:</text>
<text x="201.8" y="196.9">7.0.10</text>
<text x="263" y="194.3">Rev:</text>
<text x="263" y="196.9">Id:</text>
<text x="267.1" y="196.9">1/1</text>
</g>
<g font-size="1.8" fill="#840000">
<text x="35" y="11.9">1</text>
<text x="85" y="11.9">2</text>
<text x="135" y="11.9">3</text>
<text x="185" y="11.9">4</text>
<text x="235" y="11.9">5</text>
<text x="285" y="11.9">6</text>
<text x="10.3" y="35.9">A</text>
<text x="285.3" y="35.9">A</text>
<text x="10.3" y="85.9">B</text>
<text x="285.3" y="85.9">B</text>
<text x="10.3" y="135.9">C</text>
<text x="285.3" y="135.9">C</text>
<text x="10.3" y="185.9">D</text>
<text x="285.3" y="185.9">D</text>
<text x="35" y="199.9">1</text>
<text x="85" y="199.9">2</text>
<text x="135" y="199.9">3</text>
<text x="185" y="199.9">4</text>
<text x="235" y="199.9">5</text>
<text x="285" y="199.9">6</text>
</g>
<g font-size="1.8" fill="#006464">
<text x="39.1" y="22.5">3191-M7CT-ND</text>
<text x="64.8" y="22.4">ZLDO1117QG33TADICT-ND</text>
<text x="76.1" y="20.1">U1</text>
<text x="138.2" y="23.7">3191-M7CT-ND</text>
<text x="139.6" y="23.7">D7</text>
<text x="149.9" y="21.2">100nf</text>
<text x="152.4" y="18.6">C16</text>
<text x="156.5" y="21.2">/</text>
<text x="159" y="21.2">50v</text>
<text x="163.1" y="20.5">1965-ESP-WROOM-02D-N4CT-ND</text>
<text x="179" y="18.2">U3</text>
<text x="50.7" y="28.8">D4</text>
<text x="72.6" y="26.3">VI</text>
<text x="79.7" y="26.3">VO</text>
<text x="164.8" y="26.3">Vdd</text>
<text x="164.8" y="28.8">EN</text>
<text x="191.3" y="28.8">IO16</text>
<text x="191.8" y="26.3">GND</text>
<text x="78.3" y="30.2" transform="rotate(-90 78.3 30.2)">GND</text>
<text x="116.8" y="33.9">3191-M7CT-ND</text>
<text x="129.5" y="31.3">D6</text>
<text x="164.8" y="31.3">IO14</text>
<text x="164.8" y="33.9">IO12</text>
<text x="189.9" y="33.9">RESET</text>
<text x="191" y="31.3">TOUT</text>
<text x="41.9" y="39">100nf</text>
<text x="48.6" y="39">/</text>
<text x="51.1" y="39">50v</text>
<text x="81.2" y="37.7">R6</text>
<text x="82.5" y="40.2">1K</text>
<text x="108" y="39">100nf</text>
<text x="114.6" y="39">/</text>
<text x="117.1" y="39">50v</text>
<text x="138.4" y="41.5">100uf</text>
<text x="142.2" y="37.7">C14</text>
<text x="145.1" y="41.5">/</text>
<text x="147.6" y="41.5">16v</text>
<text x="164.8" y="36.4">IO13</text>
<text x="164.8" y="39">IO15</text>
<text x="164.8" y="41.5">IO02</text>
<text x="191.3" y="36.4">IO05</text>
<text x="191.8" y="39">GND</text>
<text x="192.2" y="41.5">TXD</text>
<text x="58.4" y="42.8">C2</text>
<text x="67.3" y="42.8">C3</text>
<text x="80" y="45.3">D5</text>
<text x="95.3" y="42.8">C6</text>
<text x="105.4" y="42.8">C8</text>
<text x="164.8" y="44">IO00</text>
<text x="164.8" y="46.6">GND</text>
<text x="191.3" y="46.6">IO04</text>
<text x="191.9" y="44">RXD</text>
<text x="61" y="54.2">1000uf</text>
<text x="68.9" y="54.2">/</text>
<text x="71.1" y="56.7">LL4148-GS08</text>
<text x="71.4" y="54.2">25v</text>
<text x="87.6" y="54.2">100uf</text>
<text x="94.3" y="54.2">/</text>
<text x="96.8" y="54.2">25v</text>
<text x="141" y="59.3">C13</text>
<text x="174.6" y="56.7">R15</text>
<text x="174.6" y="59.3">R16</text>
<text x="180.3" y="55.5">1K</text>
<text x="180.3" y="58">1K</text>
<text x="137.2" y="61.8">100nf</text>
<text x="143.8" y="61.8">/</text>
<text x="146.3" y="61.8">50v</text>
<text x="174.6" y="61.8">R17</text>
<text x="180.3" y="60.6">1K</text>
<text x="218.7" y="63.8">+12V</text>
<text x="44.5" y="69.4">10K</text>
<text x="51.7" y="69.8" transform="rotate(-90 51.7 69.8)">R1</text>
<text x="55.8" y="71.6">1K</text>
<text x="96.2" y="70.1">PIC32MM0256GPM028-I-SS</text>
<text x="108.5" y="67.8">U2</text>
<text x="198.5" y="69.4">LL4148-GS08</text>
<text x="55.8" y="74.5">R5</text>
<text x="92.5" y="74.5">MCLR</text>
<text x="92.5" y="77.1">PGEC2/RP1/RA0</text>
<text x="122.6" y="74.5">AVdd</text>
<text x="122.8" y="77.1">AVss</text>
<text x="152.4" y="74.5">C15</text>
<text x="187.3" y="77.1">R18</text>
<text x="193" y="75.8">1K</text>
<text x="205.5" y="75.9">Q1</text>
<text x="237" y="75.9">K1</text>
<text x="243.8" y="75.8">AZ943-1CH-12DE</text>
<text x="40.6" y="80.9">SW1</text>
<text x="53.7" y="83.5">C1</text>
<text x="92.5" y="79.6">PGED2/RP2/RA1</text>
<text x="92.5" y="82.1">PGED1/RP6/RB0</text>
<text x="115.8" y="82.1">RP16/RB14</text>
<text x="115.8" y="79.6">RP17/RB15</text>
<text x="144.8" y="79.6">100uf</text>
<text x="151.5" y="79.6">/</text>
<text x="154" y="79.6">16v</text>
<text x="190.5" y="82.1">BC847C-TP</text>
<text x="209.4" y="79.6">D8</text>
<text x="30.5" y="88.5">TactSwitch</text>
<text x="53.7" y="85.8">100nf</text>
<text x="60.4" y="85.8">/</text>
<text x="62.9" y="85.8">50v</text>
<text x="92.5" y="84.7">PGEC1/RP7/RB1</text>
<text x="92.5" y="87.2">RP8/RB2</text>
<text x="92.5" y="89.8">TDI/RP9/RB3</text>
<text x="115.8" y="84.7">RP15/RB13</text>
<text x="117.9" y="89.8">D+/RB11</text>
<text x="119.2" y="87.2">Vusb3v3</text>
<text x="135.8" y="88.5">C17</text>
<text x="211.1" y="87.9">+12V</text>
<text x="54.5" y="95.7">1K</text>
<text x="92.5" y="92.3">Vss</text>
<text x="92.5" y="94.8">OSC1/RP3/RA2</text>
<text x="117.9" y="92.3">D-/RB10</text>
<text x="122.6" y="94.8">Vcap</text>
<text x="132.4" y="91">100uf</text>
<text x="139.1" y="91">/</text>
<text x="141.6" y="91">16v</text>
<text x="198.5" y="94.8">LL4148-GS08</text>
<text x="30.1" y="99.9">Led</text>
<text x="34.5" y="99.9">Azul</text>
<text x="41.8" y="97.4">D1</text>
<text x="54.5" y="98.7">R2</text>
<text x="92.5" y="97.4">OSC2/RP4/RA3</text>
<text x="92.5" y="99.9">SOSCI/RP10/RB4</text>
<text x="109.5" y="97.4">PGEC3/RP18/RC9</text>
<text x="112.1" y="99.9">TMS/RP14/RB9</text>
<text x="187.3" y="97.4">R19</text>
<text x="193" y="96.1">1K</text>
<text x="205.5" y="101.3">Q2</text>
<text x="237" y="101.3">K2</text>
<text x="243.8" y="101.2">AZ943-1CH-12DE</text>
<text x="29.5" y="107.5">Led</text>
<text x="33.9" y="107.5">Verde</text>
<text x="41.8" y="105">D2</text>
<text x="54.5" y="106.3">R3</text>
<text x="54.5" y="103.3">1K</text>
<text x="92.5" y="102.5">SOSCO/RP5/RA4</text>
<text x="92.5" y="105">Vdd</text>
<text x="92.5" y="107.5">PGED3/RP11/RB5</text>
<text x="112.2" y="102.5">TCK/RP13/RB8</text>
<text x="117" y="105">RP12/RB7</text>
<text x="117.6" y="107.5">Vbus/RB6</text>
<text x="190.5" y="107.5">BC847C-TP</text>
<text x="209.4" y="105">D9</text>
<text x="41.8" y="112.6">D3</text>
<text x="54.5" y="113.9">R4</text>
<text x="54.5" y="110.9">1K</text>
<text x="211.1" y="113.3">+12V</text>
<text x="28.2" y="115.2">Led</text>
<text x="32.6" y="115.2">Amarillo</text>
<text x="90.1" y="116.4">R14</text>
<text x="96.4" y="115.2">33R</text>
<text x="263.8" y="115.4" transform="rotate(-90 263.8 115.4)">J6</text>
<text x="108" y="122.8">J5</text>
<text x="198.5" y="120.2">LL4148-GS08</text>
<text x="263.8" y="121.8" transform="rotate(-90 263.8 121.8)">J7</text>
<text x="151" y="127.9">1K</text>
<text x="156.1" y="127.9">1K</text>
<text x="161.1" y="127.9">1K</text>
<text x="166.2" y="127.9">1K</text>
<text x="187.3" y="127.9">R20</text>
<text x="193" y="126.6">1K</text>
<text x="205.5" y="126.7">Q3</text>
<text x="208.2" y="130.4">D10</text>
<text x="237" y="126.7">K3</text>
<text x="243.8" y="126.6">AZ943-1CH-12DE</text>
<text x="154.5" y="133.4" transform="rotate(-90 154.5 133.4)">R25</text>
<text x="159.6" y="133.4" transform="rotate(-90 159.6 133.4)">R24</text>
<text x="164.7" y="133.4" transform="rotate(-90 164.7 133.4)">R26</text>
<text x="167.2" y="133.4" transform="rotate(-90 167.2 133.4)">R23</text>
<text x="190.5" y="132.9">BC847C-TP</text>
<text x="62.2" y="138">J1</text>
<text x="85.1" y="143.1">100nf</text>
<text x="91.8" y="143.1">/</text>
<text x="92.7" y="140.6">100nf</text>
<text x="94.3" y="143.1">50v</text>
<text x="99.4" y="140.6">/</text>
<text x="100.3" y="143.1">100nf</text>
<text x="101.9" y="140.6">50v</text>
<text x="107" y="143.1">/</text>
<text x="109.2" y="140.6">100nf</text>
<text x="109.5" y="143.1">50v</text>
<text x="115.9" y="140.6">/</text>
<text x="116.8" y="143.1">100nf</text>
<text x="118.4" y="140.6">50v</text>
<text x="123.5" y="143.1">/</text>
<text x="124.5" y="140.6">100nf</text>
<text x="126" y="143.1">50v</text>
<text x="131.1" y="140.6">/</text>
<text x="133.6" y="140.6">50v</text>
<text x="167.6" y="143.1">10K</text>
<text x="167.6" y="138">10K</text>
<text x="167.6" y="140.6">10K</text>
<text x="172.7" y="139.3">R27</text>
<text x="172.7" y="141.8">R28</text>
<text x="211.1" y="138.7">+12V</text>
<text x="91.4" y="148.2">C5</text>
<text x="99.1" y="148.2">C7</text>
<text x="106.7" y="148.2">C9</text>
<text x="114.3" y="148.2">C10</text>
<text x="121.9" y="148.2">C11</text>
<text x="129.5" y="148.2">C12</text>
<text x="167.6" y="145.6">10K</text>
<text x="172.7" y="144.4">R29</text>
<text x="172.7" y="146.9">R30</text>
<text x="198.5" y="145.6">LL4148-GS08</text>
<text x="187.3" y="153.3">R21</text>
<text x="193" y="152">1K</text>
<text x="205.5" y="152.1">Q4</text>
<text x="208.2" y="155.8">D11</text>
<text x="237" y="152.1">K4</text>
<text x="243.8" y="152">AZ943-1CH-12DE</text>
<text x="152" y="162" transform="rotate(-90 152 162)">DAT1</text>
<text x="154.5" y="162" transform="rotate(-90 154.5 162)">DAT0</text>
<text x="157.1" y="160.9" transform="rotate(-90 157.1 160.9)">VSS</text>
<text x="159.6" y="161" transform="rotate(-90 159.6 161)">CLK</text>
<text x="162.2" y="161.1" transform="rotate(-90 162.2 161.1)">VDD</text>
<text x="164.7" y="161.4" transform="rotate(-90 164.7 161.4)">CMD</text>
<text x="169.8" y="162" transform="rotate(-90 169.8 162)">DAT2</text>
<text x="190.5" y="158.3">BC847C-TP</text>
<text x="92.3" y="165.1" transform="rotate(-90 92.3 165.1)">R7</text>
<text x="93.2" y="165.8">1K</text>
<text x="99.9" y="165.1" transform="rotate(-90 99.9 165.1)">R8</text>
<text x="100.8" y="165.8">1K</text>
<text x="107.5" y="165.1" transform="rotate(-90 107.5 165.1)">R9</text>
<text x="108.5" y="165.8">1K</text>
<text x="115.2" y="165.1" transform="rotate(-90 115.2 165.1)">R10</text>
<text x="116.1" y="165.8">1K</text>
<text x="122.8" y="165.1" transform="rotate(-90 122.8 165.1)">R11</text>
<text x="123.7" y="165.8">1K</text>
<text x="130.4" y="165.1" transform="rotate(-90 130.4 165.1)">R12</text>
<text x="131.3" y="165.8">1K</text>
<text x="167.2" y="165.8" transform="rotate(-90 167.2 165.8)">DAT3/CD</text>
<text x="77.4" y="177.4">C4</text>
<text x="68.8" y="183.7">100nf</text>
<text x="75.4" y="183.7">/</text>
<text x="77.9" y="183.7">50v</text>
<text x="99.2" y="190.1">J2</text>
<text x="105.6" y="190.1">J3</text>
<text x="113.2" y="190.1">J4</text>
<text x="139.7" y="191.4">J8</text>
<text x="146.9" y="190.8" transform="rotate(-90 146.9 190.8)">SHIELD</text>
<text x="119.4" y="193.9">MEM2067-02-180-00-A</text>
</g>
<g font-size="1.8" fill="#a90000">
<text x="70.4" y="25.1">3</text>
<text x="83.1" y="25.1">2</text>
<text x="161.2" y="25.1">1</text>
<text x="161.2" y="27.7">2</text>
<text x="197.4" y="27.7">17</text>
<text x="197.4" y="25.1">18</text>
<text x="77.2" y="32.5" transform="rotate(-90 77.2 32.5)">1</text>
<text x="161.2" y="30.2">3</text>
<text x="161.2" y="32.8">4</text>
<text x="161.2" y="35.3">5</text>
<text x="197.4" y="35.3">14</text>
<text x="197.4" y="32.8">15</text>
<text x="197.4" y="30.2">16</text>
<text x="161.2" y="37.8">6</text>
<text x="161.2" y="40.4">7</text>
<text x="197.4" y="40.4">12</text>
<text x="197.4" y="37.8">13</text>
<text x="161.2" y="42.9">8</text>
<text x="161.2" y="45.5">9</text>
<text x="197.4" y="45.5">10</text>
<text x="197.4" y="42.9">11</text>
<text x="220.7" y="71.1" transform="rotate(-90 220.7 71.1)">A1</text>
<text x="228.3" y="71.2" transform="rotate(-90 228.3 71.2)">12</text>
<text x="233.4" y="71.2" transform="rotate(-90 233.4 71.2)">14</text>
<text x="89.5" y="73.4">1</text>
<text x="89.5" y="75.9">2</text>
<text x="128.2" y="75.9">27</text>
<text x="128.2" y="73.4">28</text>
<text x="205.2" y="73.1" transform="rotate(-90 205.2 73.1)">3</text>
<text x="89.5" y="78.5">3</text>
<text x="89.5" y="83.6">5</text>
<text x="128.2" y="83.6">24</text>
<text x="128.2" y="81">25</text>
<text x="128.2" y="78.5">26</text>
<text x="197.7" y="78.2">1</text>
<text x="205.2" y="80.7" transform="rotate(-90 205.2 80.7)">2</text>
<text x="220.7" y="83.8" transform="rotate(-90 220.7 83.8)">A2</text>
<text x="230.9" y="83.9" transform="rotate(-90 230.9 83.9)">11</text>
<text x="89.5" y="86.1">6</text>
<text x="89.5" y="88.6">7</text>
<text x="128.2" y="88.6">22</text>
<text x="128.2" y="86.1">23</text>
<text x="89.5" y="91.2">8</text>
<text x="128.2" y="93.7">20</text>
<text x="128.2" y="91.2">21</text>
<text x="88.9" y="98.8">11</text>
<text x="88.9" y="101.3">12</text>
<text x="128.2" y="101.3">17</text>
<text x="128.2" y="98.8">18</text>
<text x="128.2" y="96.3">19</text>
<text x="205.2" y="98.5" transform="rotate(-90 205.2 98.5)">3</text>
<text x="220.7" y="96.5" transform="rotate(-90 220.7 96.5)">A1</text>
<text x="228.3" y="96.6" transform="rotate(-90 228.3 96.6)">12</text>
<text x="233.4" y="96.6" transform="rotate(-90 233.4 96.6)">14</text>
<text x="88.9" y="103.9">13</text>
<text x="88.9" y="106.4">14</text>
<text x="128.2" y="106.4">15</text>
<text x="128.2" y="103.9">16</text>
<text x="197.7" y="103.6">1</text>
<text x="205.2" y="106.1" transform="rotate(-90 205.2 106.1)">2</text>
<text x="220.7" y="109.2" transform="rotate(-90 220.7 109.2)">A2</text>
<text x="230.9" y="109.3" transform="rotate(-90 230.9 109.3)">11</text>
<text x="255.2" y="111.5">3</text>
<text x="105.3" y="115.3">1</text>
<text x="105.3" y="117.9">2</text>
<text x="255.2" y="116.6">1</text>
<text x="255.2" y="114">2</text>
<text x="255.2" y="119.1">2</text>
<text x="205.2" y="123.9" transform="rotate(-90 205.2 123.9)">3</text>
<text x="220.7" y="121.9" transform="rotate(-90 220.7 121.9)">A1</text>
<text x="228.3" y="122" transform="rotate(-90 228.3 122)">12</text>
<text x="233.4" y="122" transform="rotate(-90 233.4 122)">14</text>
<text x="255.2" y="121.7">1</text>
<text x="197.7" y="129">1</text>
<text x="205.2" y="131.5" transform="rotate(-90 205.2 131.5)">2</text>
<text x="67.1" y="134.7" transform="rotate(-90 67.1 134.7)">1</text>
<text x="69.6" y="134.7" transform="rotate(-90 69.6 134.7)">2</text>
<text x="72.1" y="134.7" transform="rotate(-90 72.1 134.7)">3</text>
<text x="74.7" y="134.7" transform="rotate(-90 74.7 134.7)">4</text>
<text x="77.2" y="134.7" transform="rotate(-90 77.2 134.7)">5</text>
<text x="220.7" y="134.6" transform="rotate(-90 220.7 134.6)">A2</text>
<text x="230.9" y="134.7" transform="rotate(-90 230.9 134.7)">11</text>
<text x="205.2" y="149.3" transform="rotate(-90 205.2 149.3)">3</text>
<text x="220.7" y="147.3" transform="rotate(-90 220.7 147.3)">A1</text>
<text x="228.3" y="147.4" transform="rotate(-90 228.3 147.4)">12</text>
<text x="233.4" y="147.4" transform="rotate(-90 233.4 147.4)">14</text>
<text x="150.9" y="155" transform="rotate(-90 150.9 155)">8</text>
<text x="153.4" y="155" transform="rotate(-90 153.4 155)">7</text>
<text x="156" y="155" transform="rotate(-90 156 155)">6</text>
<text x="158.5" y="155" transform="rotate(-90 158.5 155)">5</text>
<text x="161" y="155" transform="rotate(-90 161 155)">4</text>
<text x="163.6" y="155" transform="rotate(-90 163.6 155)">3</text>
<text x="166.1" y="155" transform="rotate(-90 166.1 155)">2</text>
<text x="168.7" y="155" transform="rotate(-90 168.7 155)">1</text>
<text x="197.7" y="154.4">1</text>
<text x="205.2" y="156.9" transform="rotate(-90 205.2 156.9)">2</text>
<text x="220.7" y="160" transform="rotate(-90 220.7 160)">A2</text>
<text x="230.9" y="160.1" transform="rotate(-90 230.9 160.1)">11</text>
<text x="98.8" y="181.7" transform="rotate(-90 98.8 181.7)">1</text>
<text x="101.3" y="181.7" transform="rotate(-90 101.3 181.7)">2</text>
<text x="103.9" y="181.7" transform="rotate(-90 103.9 181.7)">1</text>
<text x="106.4" y="181.7" transform="rotate(-90 106.4 181.7)">2</text>
<text x="109" y="181.7" transform="rotate(-90 109 181.7)">3</text>
<text x="111.5" y="181.7" transform="rotate(-90 111.5 181.7)">1</text>
<text x="114" y="181.7" transform="rotate(-90 114 181.7)">2</text>
<text x="116.6" y="181.7" transform="rotate(-90 116.6 181.7)">3</text>
<text x="145.8" y="194.4" transform="rotate(-90 145.8 194.4)">9</text>
</g>
<g font-size="1.8" fill="#0f0f0f">
<text x="31.7" y="83.6">RESET</text>
<text x="31.7" y="97.5">STATUS</text>
<text x="31.7" y="105.1">MODO</text>
<text x="69.8" y="140.7">ICSP</text>
<text x="97.8" y="187.7">+</text>
<text x="104.1" y="195.3">Entradas</text>
</g>
<g font-size="1.8" fill="#0000c2">
<text x="85.1" y="83.6">SDI</text>
<text x="85.1" y="81">SDO 4</text>
<text x="132.1" y="78.5">U1RX</text>
<text x="132.1" y="81">U1TX</text>
<text x="129.5" y="109">CS</text>
<text x="111.8" y="119.1">Gnd</text>
<text x="111.8" y="116.6">TX</text>
</g>
<g font-size="1.8" fill="#009600">
<text x="85.1" y="93.7">CLK 9</text>
<text x="83.8" y="96.3">U2TX 10</text>
</g>
</svg>
